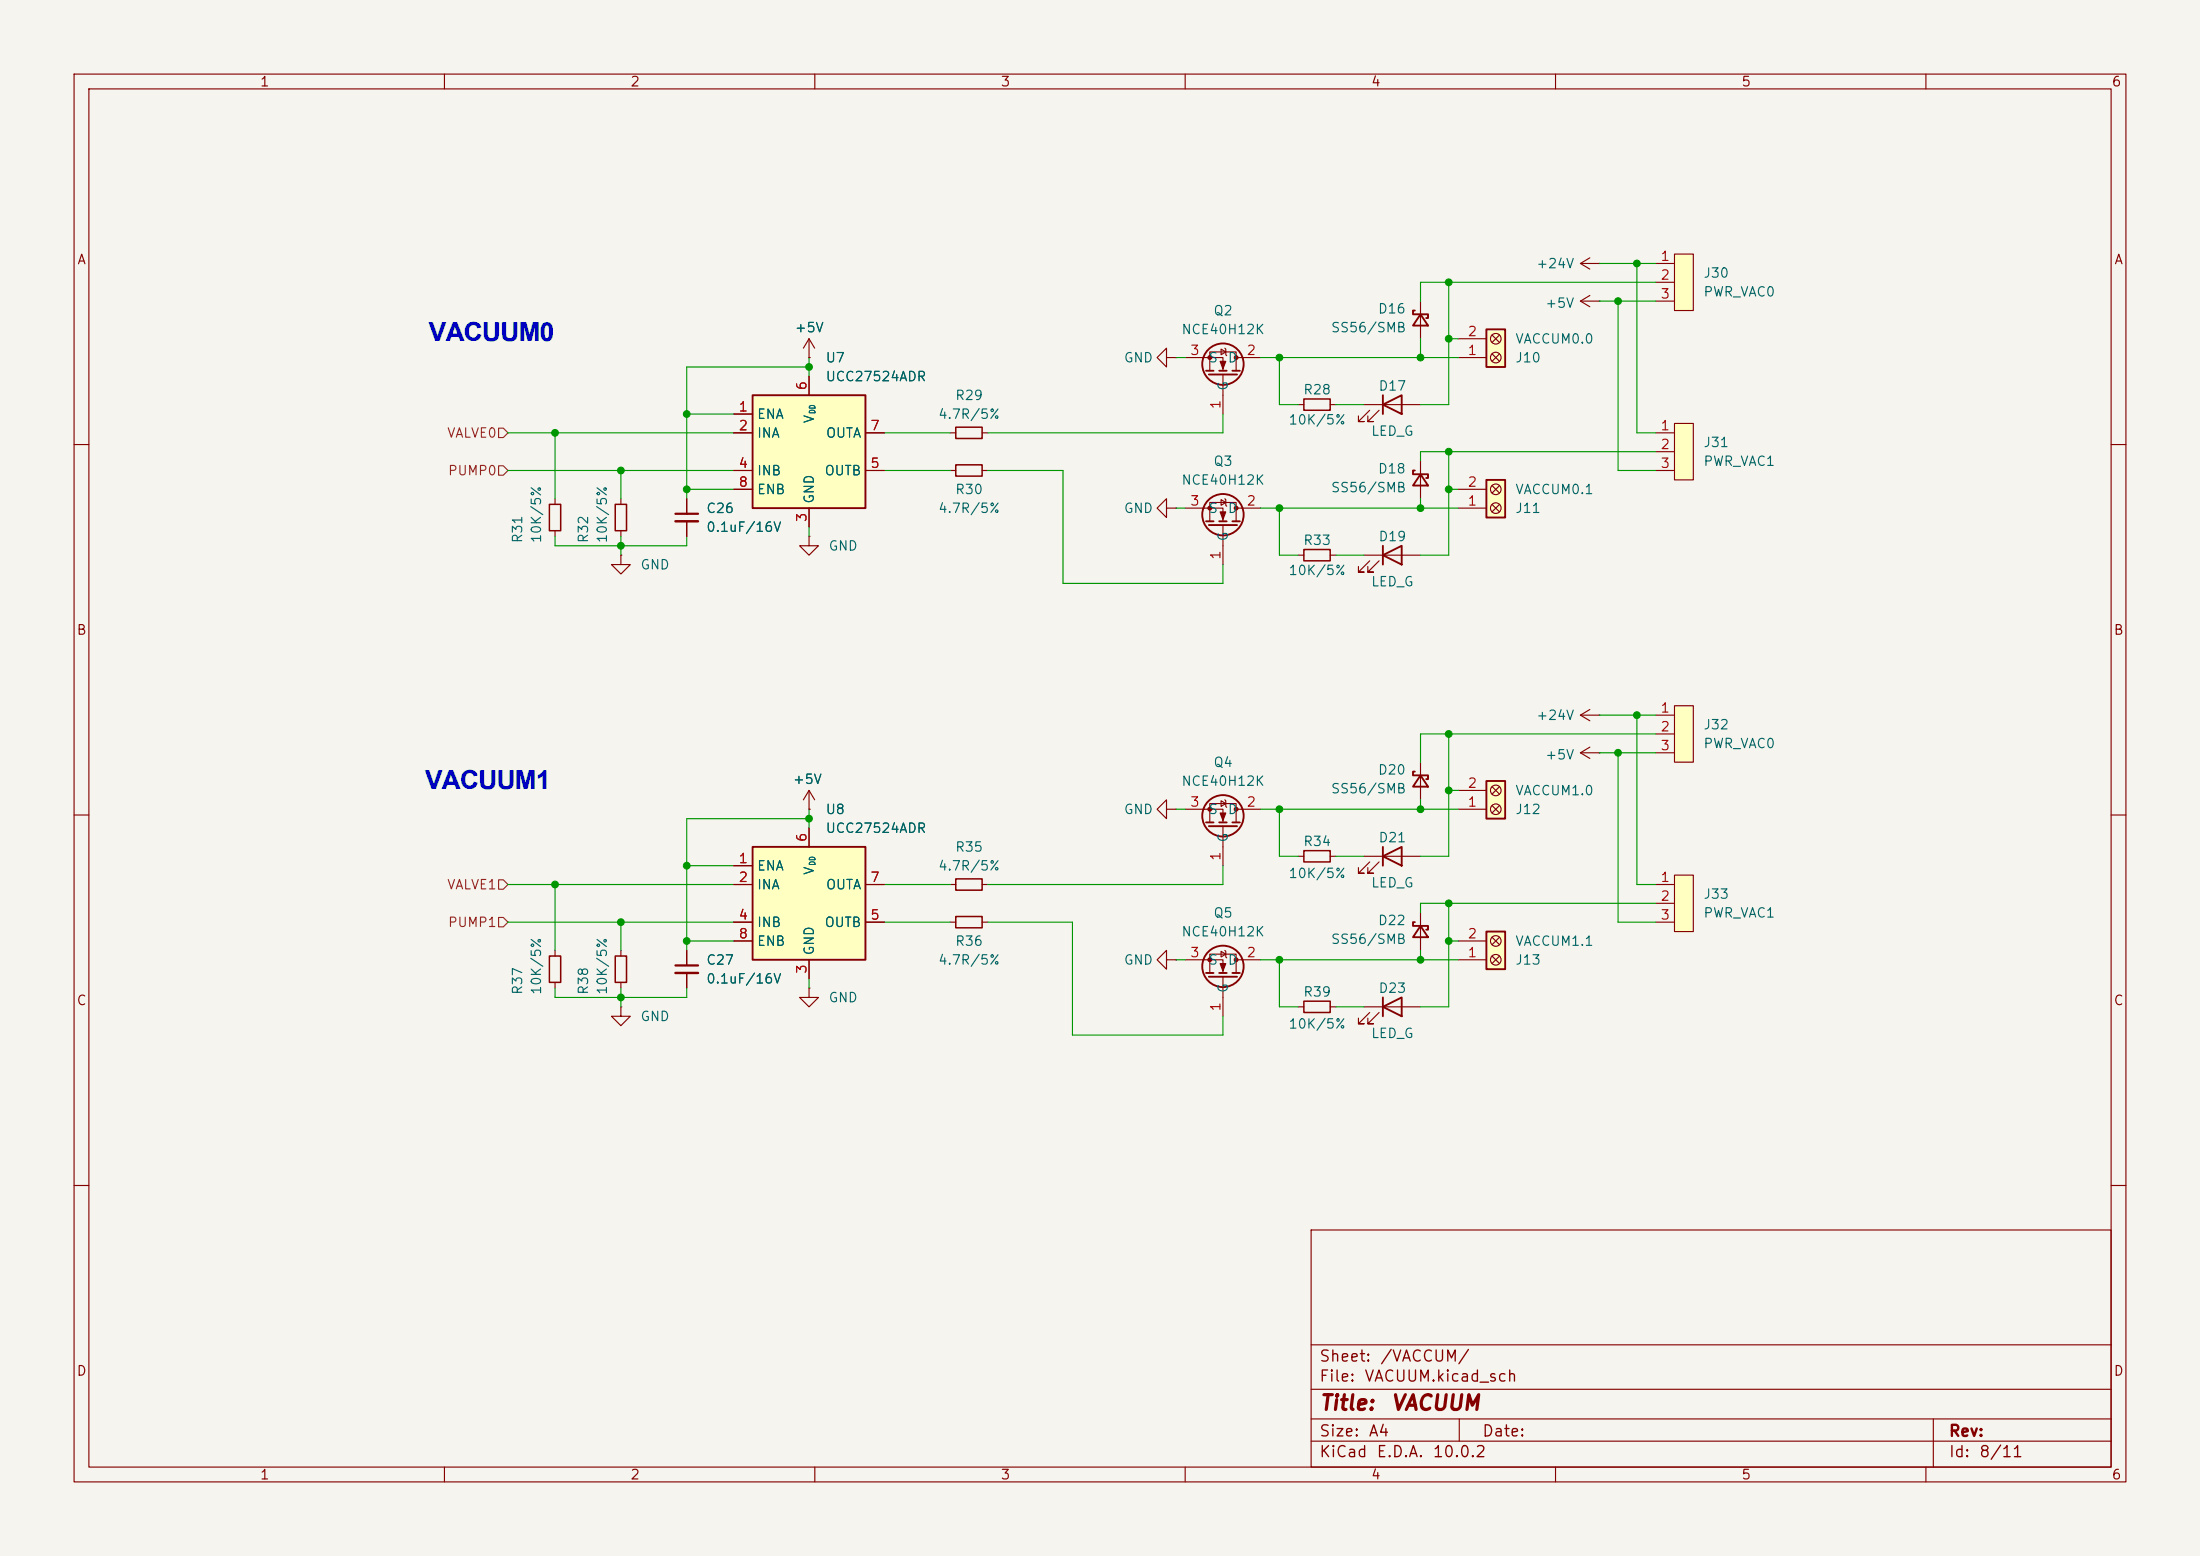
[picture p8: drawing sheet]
<svg xmlns="http://www.w3.org/2000/svg" width="297mm" height="210mm" viewBox="0 0 297 210" stroke-linecap="round" stroke-linejoin="round" font-family="sans-serif">
<path d="M0 0h297v210h-297z" fill="#f5f4ef" stroke="#f5f4ef" stroke-width=".14"/>
<g fill="none" stroke="#840000" stroke-width=".15">
<path d="M10 10h277v190h-277zM12 12h273v186h-273zM60 10v2M110 10v2M160 10v2M210 10v2M260 10v2M157.5 48.3v1.2l-1.3-1.2 1.3-1.3v1.3h1.2M158.7 48.3h.1M184.1 54.6h7.7M184.9 55.4l-1.5 1.5h.7h-.7v-.8M186.2 55.4l-1.5 1.5h.7h-.7v-.8"/>
<path d="M10 60h2M285 60h2M10 110h2M285 110h2M10 160h2M177 166h108v32h-108zM285 160h2M60 198v2M110 198v2M160 198v2M177 194.5h108M177 191.5h108"/>
<path d="M177 187.5h108M177 181.5h108M197 191.5v3M210 198v2M260 198v2M261 191.5v6.5"/>
</g>
<path d="M186.7 54.6l2.5-1.3v2.6zM186.7 53.3v2.6" fill="none" stroke="#840000" stroke-width=".25"/>
<path d="M101.6 114.3h15.2v15.2h-15.2z" fill="#ffffc2"/>
<path d="M101.6 114.3h15.2v15.2h-15.2z" fill="none" stroke="#840000" stroke-width=".25"/>
<path d="M99.1 116.8h2.5M99.1 119.4h2.5M109.2 111.8v2.5M116.8 119.4h2.6M99.1 124.5h2.5M99.1 127h2.5M109.2 129.5v2.6M116.8 124.5h2.6" fill="none" stroke="#840000" stroke-width=".15"/>
<path d="M101.6 53.3h15.2v15.3h-15.2z" fill="#ffffc2"/>
<g fill="none" stroke="#840000" stroke-width=".25">
<path d="M101.6 53.3h15.2v15.3h-15.2zM191 41.9h-.2v.5h2v.5h-.3M191.8 42.4l1 1.5h-2zM162.8 70.4h1M163.2 70.9h3.8M164.6 70.4h1M166.4 70.4h1M191 104.1h-.2v.5h2v.6h-.3M191.8 104.6l1 1.6h-2z"/>
<circle cx="165.1" cy="69.5" r="2.79"/>
</g>
<g fill="none" stroke="#840000" stroke-width=".15">
<path d="M99.1 55.9h2.5M99.1 58.4h2.5M109.2 50.8v2.5M116.8 58.4h2.6M175.3 54.6h.7M179.6 54.6h.7M191.8 40.6v5.1M83.8 74.9v1.3h-1.3l1.3 1.3 1.3-1.3h-1.3M83.8 74.9h.1M99.1 63.5h2.5M99.1 66h2.5M109.2 72.4v1.3h-1.3l1.3 1.2 1.3-1.2h-1.3"/>
<path d="M109.2 72.4h.1M109.2 68.6v2.5M116.8 63.5h2.6M157.5 68.6v1.3l-1.3-1.3 1.3-1.3v1.3h1.2M158.7 68.6h.1M160 68.6h5.1v1.8M163.3 70.4v-2.6h3.6v2.6M164.8 67.4l.7 .4-.7 .4zM165.1 70.9v5.3M165.4 67.3l.1 .1v.8l.1 .1M166.9 68.6h3.3M128.3 119.4h.7"/>
<path d="M132.6 119.4h.7M191.8 102.9v5.1M128.3 124.5h.7M132.6 124.5h.7"/>
</g>
<path d="M176 53.8h3.6v1.6h-3.6zM129 118.6h3.6v1.5h-3.6zM129 123.7h3.6v1.5h-3.6z" fill="none" stroke="#840000" stroke-width=".2"/>
<g fill="#840000" stroke="#840000" stroke-width=".15">
<path d="M164.7 69.1h.8l-.4 1z"/>
<circle cx="166.9" cy="68.6" r=".25"/>
<circle cx="163.3" cy="68.6" r=".25"/>
</g>
<path d="M226.1 118.1h2.5v7.6h-2.5z" fill="#ffffc2"/>
<path d="M92.7 67.3v2M92.7 70.4v2M223.5 119.4h2.6M226.1 118.1h2.5v7.6h-2.5zM223.5 121.9h2.6M223.5 124.5h2.6" fill="none" stroke="#840000" stroke-width=".15"/>
<path d="M91.2 69.3h3" fill="none" stroke="#840000" stroke-width=".3"/>
<path d="M91.2 70.4h3" fill="none" stroke="#840000" stroke-width=".33"/>
<path d="M226.1 95.3h2.5v7.6h-2.5z" fill="#ffffc2"/>
<g fill="none" stroke="#840000" stroke-width=".15">
<path d="M83.8 67.3v.8M83.8 71.6v.8M175.3 74.9h.7M179.6 74.9h.7M184.1 74.9h7.7M184.9 75.7l-1.5 1.5h.7h-.7v-.7M186.2 75.7l-1.5 1.5h.7h-.7v-.7M191.8 62.2v5.1M223.5 96.5h2.6M223.5 99.1h2.6M226.1 95.3h2.5v7.6h-2.5zM213.4 101.6h2.5"/>
<path d="M213.4 101.6l1.2 .8M214.6 100.8l-1.2 .8M215.9 101.6h.1M223.5 101.6h2.6"/>
</g>
<path d="M83.1 68.1h1.5v3.5h-1.5zM176 74.2h3.6v1.5h-3.6z" fill="none" stroke="#840000" stroke-width=".2"/>
<path d="M186.7 74.9l2.5-1.2v2.5zM186.7 73.7v2.5M191 63.5h-.2v.5h2v.5h-.3M191.8 64l1 1.5h-2z" fill="none" stroke="#840000" stroke-width=".25"/>
<path d="M200.7 125.7h2.5v5.1h-2.5z" fill="#ffffc2"/>
<g fill="none" stroke="#840000" stroke-width=".15">
<path d="M109.2 48.3h.1M109.2 45.7l.8 1.3M109.2 45.7l-.7 1.3M109.2 45.7v2.6M160 48.3h5.1v1.7M163.3 50v-2.5h3.6v2.5M164.8 47.1l.7 .4-.7 .4zM165.1 50.5v5.4M165.4 47l.1 .1v.8l.1 .1M166.9 48.3h3.3M74.9 67.3v.8M74.9 71.6v.8"/>
<path d="M213.4 96.5l1.2 .8M213.4 96.5h2.5M214.6 95.8l-1.2 .7M215.9 96.5h.1M175.3 115.6h.7M179.6 115.6h.7M196.8 129.5h3.9M196.8 127h3.9M201.4 129l1 1M201.4 126.5l1 1M202.4 129l-1 1M202.4 126.5l-1 1"/>
<circle cx="201.9" cy="129.5" r=".72"/>
<circle cx="201.9" cy="127" r=".72"/>
</g>
<g fill="none" stroke="#840000" stroke-width=".25">
<path d="M162.8 50h1M163.2 50.5h3.8M164.6 50h1M166.4 50h1M200.7 125.7h2.5v5.1h-2.5z"/>
<circle cx="165.1" cy="49.1" r="2.79"/>
</g>
<path d="M74.2 68.1h1.5v3.5h-1.5zM176 114.8h3.6v1.5h-3.6z" fill="none" stroke="#840000" stroke-width=".2"/>
<g fill="#840000" stroke="#840000" stroke-width=".15">
<path d="M164.7 48.8h.8l-.4 1z"/>
<circle cx="166.9" cy="48.3" r=".25"/>
<circle cx="163.3" cy="48.3" r=".25"/>
</g>
<path d="M200.7 105.4h2.5v5.1h-2.5z" fill="#ffffc2"/>
<g fill="none" stroke="#840000" stroke-width=".15">
<path d="M213.4 35.6l1.2 .7M213.4 35.6h2.5M214.6 34.8l-1.2 .8M215.9 35.6h.1M128.3 58.4h.7M132.6 58.4h.7M128.3 63.5h.7M132.6 63.5h.7M109.2 109.2h.1M109.2 106.7l.8 1.3M109.2 106.7l-.7 1.3M109.2 106.7v2.5"/>
<path d="M184.1 115.6h7.7M184.9 116.3l-1.5 1.6h.7h-.7v-.8M186.2 116.3l-1.5 1.6h.7h-.7v-.8M196.8 109.2h3.9M196.8 106.7h3.9M201.4 108.7l1 1M201.4 106.2l1 1M202.4 108.7l-1 1M202.4 106.2l-1 1M74.9 128.3v.7M74.9 132.6v.8M83.8 135.9v1.3h-1.3l1.3 1.2 1.3-1.2h-1.3"/>
<path d="M83.8 135.9h.1M83.8 128.3v.7M83.8 132.6v.8M92.7 128.3v2M92.7 131.3v2.1M109.2 133.4v1.2h-1.3l1.3 1.3 1.3-1.3h-1.3M109.2 133.4h.1"/>
<circle cx="201.9" cy="109.2" r=".72"/>
<circle cx="201.9" cy="106.7" r=".72"/>
</g>
<path d="M186.7 115.6l2.5-1.3v2.5zM186.7 114.3v2.5M200.7 105.4h2.5v5.1h-2.5z" fill="none" stroke="#840000" stroke-width=".25"/>
<path d="M129 57.7h3.6v1.5h-3.6zM129 62.7h3.6v1.6h-3.6zM74.2 129h1.5v3.6h-1.5zM83.1 129h1.5v3.6h-1.5z" fill="none" stroke="#840000" stroke-width=".2"/>
<path d="M91.2 130.3h3" fill="none" stroke="#840000" stroke-width=".3"/>
<path d="M91.2 131.3h3" fill="none" stroke="#840000" stroke-width=".33"/>
<path d="M200.7 64.8h2.5v5.1h-2.5z" fill="#ffffc2"/>
<g fill="none" stroke="#840000" stroke-width=".15">
<path d="M196.8 68.6h3.9M196.8 66h3.9M201.4 68.1l1 1M201.4 65.5l1 1M202.4 68.1l-1 1M202.4 65.5l-1 1"/>
<circle cx="201.9" cy="68.6" r=".72"/>
<circle cx="201.9" cy="66" r=".72"/>
</g>
<path d="M200.7 64.8h2.5v5.1h-2.5z" fill="none" stroke="#840000" stroke-width=".25"/>
<path d="M226.1 57.2h2.5v7.6h-2.5z" fill="#ffffc2"/>
<path d="M223.5 58.4h2.6M226.1 57.2h2.5v7.6h-2.5zM223.5 61h2.6M223.5 63.5h2.6" fill="none" stroke="#840000" stroke-width=".15"/>
<path d="M226.1 34.3h2.5v7.6h-2.5z" fill="#ffffc2"/>
<path d="M214.6 39.9l-1.2 .7M223.5 35.6h2.6M223.5 38.1h2.6M226.1 34.3h2.5v7.6h-2.5zM213.4 40.6h2.5M213.4 40.6l1.2 .8M215.9 40.6h.1M223.5 40.6h2.6" fill="none" stroke="#840000" stroke-width=".15"/>
<path d="M200.7 44.5h2.5v5h-2.5z" fill="#ffffc2"/>
<g fill="none" stroke="#840000" stroke-width=".15">
<path d="M99.1 55.9h2.5M99.1 58.4h2.5M109.2 48.3h.1M109.2 50.8v2.5M116.8 58.4h2.6M196.8 48.3h3.9M196.8 45.7h3.9M201.4 47.8l1 1M201.4 45.2l1 1M202.4 47.8l-1 1M202.4 45.2l-1 1M92.7 67.3v2"/>
<path d="M92.7 70.4v2M99.1 63.5h2.5M99.1 66h2.5M109.2 68.6v2.5M116.8 63.5h2.6M99.1 116.8h2.5M99.1 119.4h2.5M109.2 109.2h.1M109.2 111.8v2.5M116.8 119.4h2.6M157.5 109.2v1.3l-1.3-1.3 1.3-1.2v1.2h1.2M158.7 109.2h.1"/>
<path d="M160 109.2h5.1v1.8M163.3 111v-2.5h3.6v2.5M164.8 108.1l.7 .4-.7 .3zM165.1 111.5v5.3M165.4 108l.1 .1v.7l.1 .2M166.9 109.2h3.3M92.7 128.3v2M92.7 131.3v2.1M99.1 124.5h2.5M99.1 127h2.5M109.2 129.5v2.6M116.8 124.5h2.6"/>
<path d="M157.5 129.5v1.3l-1.3-1.3 1.3-1.2v1.2h1.2M158.7 129.5h.1M160 129.5h5.1v1.8M163.3 131.3v-2.5h3.6v2.5M164.8 128.4l.7 .4-.7 .4zM165.1 131.8v5.4M165.4 128.3l.1 .1v.8l.1 .1M166.9 129.5h3.3M175.3 135.9h.7M179.6 135.9h.7M184.1 135.9h7.7M184.9 136.7l-1.5 1.5h.7h-.7v-.8"/>
<path d="M186.2 136.7l-1.5 1.5h.7h-.7v-.8M191.8 123.2v5.1"/>
<circle cx="201.9" cy="48.3" r=".72"/>
<circle cx="201.9" cy="45.7" r=".72"/>
</g>
<g fill="none" stroke="#840000" stroke-width=".25">
<path d="M200.7 44.5h2.5v5h-2.5zM162.8 111h1M163.2 111.5h3.8M164.6 111h1M166.4 111h1M162.8 131.3h1M163.2 131.8h3.8M164.6 131.3h1M166.4 131.3h1M186.7 135.9l2.5-1.3v2.6zM186.7 134.6v2.6M191 124.5h-.2v.5h2v.5h-.3"/>
<path d="M191.8 125l1 1.5h-2z"/>
<circle cx="165.1" cy="110.1" r="2.79"/>
<circle cx="165.1" cy="130.4" r="2.79"/>
</g>
<g fill="#840000" stroke="#840000" stroke-width=".15">
<path d="M164.7 109.7h.8l-.4 1z"/>
<path d="M164.7 130h.8l-.4 1.1z"/>
<circle cx="166.9" cy="109.2" r=".25"/>
<circle cx="163.3" cy="109.2" r=".25"/>
<circle cx="166.9" cy="129.5" r=".25"/>
<circle cx="163.3" cy="129.5" r=".25"/>
</g>
<path d="M176 135.1h3.6v1.6h-3.6z" fill="none" stroke="#840000" stroke-width=".2"/>
<path d="M67.3 57.8h.6l.7 .6-.7 .7h-.6zM67.3 62.9h.6l.7 .6-.7 .6h-.6zM67.3 118.7h.6l.7 .7-.7 .6h-.6zM67.3 123.8h.6l.7 .7-.7 .6h-.6z" fill="none" stroke="#725600" stroke-width=".15"/>
<g fill="none" stroke="#009600" stroke-width=".15">
<path d="M195.6 38.1v16.5h-3.8M215.9 35.6h7.6M221 35.6v22.8h2.5M223.5 38.1h-31.7v2.5M68.6 58.4h30.5M74.9 58.4v8.9M92.7 55.9h6.4M109.2 49.5h-16.5v17.8M109.2 48.3v2.5M119.4 58.4h8.9M158.7 48.3h1.3M165.1 55.9v2.5h-31.8"/>
<path d="M170.2 48.3h26.6M172.7 48.3v6.3h2.6M180.3 54.6h3.8M191.8 45.7v2.6M195.6 45.7h1.2M215.9 40.6h7.6M218.4 40.6v22.9h5.1M68.6 63.5h30.5M74.9 72.4v1.3h17.8v-1.3M83.8 63.5v3.8M83.8 72.4v2.5M92.7 66h6.4"/>
<path d="M109.2 71.1v1.3M119.4 63.5h8.9M133.3 63.5h10.2v15.2h21.6v-2.5M158.7 68.6h1.3M170.2 68.6h26.6M172.7 68.6v6.3h2.6M180.3 74.9h3.8M191.8 67.3v1.3M195.6 66h1.2M195.6 61v13.9h-3.8M223.5 61h-31.7v1.2M195.6 99.1v16.5h-3.8"/>
<path d="M215.9 96.5h7.6M221 96.5v22.9h2.5M223.5 99.1h-31.7v3.8M68.6 119.4h30.5M74.9 119.4v8.9M92.7 116.8h6.4M109.2 110.5h-16.5v17.8M109.2 109.2v2.6M119.4 119.4h8.9M158.7 109.2h1.3M165.1 116.8v2.6h-31.8M170.2 109.2h26.6"/>
<path d="M172.7 109.2v6.4h2.6M180.3 115.6h3.8M191.8 108v1.2M195.6 106.7h1.2M215.9 101.6h7.6M218.4 101.6v22.9h5.1M68.6 124.5h30.5M74.9 133.4v1.2h17.8v-1.2M83.8 124.5v3.8M83.8 133.4v2.5M92.7 127h6.4M109.2 132.1v1.3"/>
<path d="M119.4 124.5h8.9M133.3 124.5h11.5v15.2h20.3v-2.5M158.7 129.5h1.3M170.2 129.5h26.6M172.7 129.5v6.4h2.6M180.3 135.9h3.8M191.8 128.3v1.2M195.6 121.9v14h-3.8M195.6 127h1.2M223.5 121.9h-31.7v1.3"/>
</g>
<g fill="#009600" stroke="#009600" stroke-width=".14">
<circle cx="172.7" cy="48.3" r=".46"/>
<circle cx="172.7" cy="68.6" r=".46"/>
<circle cx="191.8" cy="48.3" r=".46"/>
<circle cx="74.9" cy="58.4" r=".46"/>
<circle cx="92.7" cy="66" r=".46"/>
<circle cx="92.7" cy="55.9" r=".46"/>
<circle cx="83.8" cy="63.5" r=".46"/>
<circle cx="83.8" cy="73.7" r=".46"/>
<circle cx="109.2" cy="49.5" r=".46"/>
<circle cx="191.8" cy="109.2" r=".46"/>
<circle cx="195.6" cy="106.7" r=".46"/>
<circle cx="221" cy="96.5" r=".46"/>
<circle cx="218.4" cy="101.6" r=".46"/>
<circle cx="195.6" cy="121.9" r=".46"/>
<circle cx="195.6" cy="99.1" r=".46"/>
<circle cx="195.6" cy="127" r=".46"/>
<circle cx="74.9" cy="119.4" r=".46"/>
<circle cx="92.7" cy="127" r=".46"/>
<circle cx="109.2" cy="110.5" r=".46"/>
<circle cx="83.8" cy="134.6" r=".46"/>
<circle cx="92.7" cy="116.8" r=".46"/>
<circle cx="83.8" cy="124.5" r=".46"/>
<circle cx="195.6" cy="45.7" r=".46"/>
<circle cx="195.6" cy="38.1" r=".46"/>
<circle cx="191.8" cy="68.6" r=".46"/>
<circle cx="221" cy="35.6" r=".46"/>
<circle cx="218.4" cy="40.6" r=".46"/>
<circle cx="195.6" cy="66" r=".46"/>
<circle cx="195.6" cy="61" r=".46"/>
<circle cx="172.7" cy="129.5" r=".46"/>
<circle cx="191.8" cy="129.5" r=".46"/>
<circle cx="172.7" cy="109.2" r=".46"/>
</g>
<g font-size="3.5" fill="#0000c2">
<text x="57.9" y="46">VACUUM0</text>
<text x="57.4" y="106.5">VACUUM1</text>
</g>
<g font-size="2" fill="#840000">
<text x="178" y="190.8">Title:</text>
<text x="187.7" y="190.8">VACUUM</text>
</g>
<g font-size="1.5" fill="#840000">
<text x="178" y="184.2">Sheet:</text>
<text x="186.2" y="184.2">/VACCUM/</text>
<text x="178" y="186.9">File:</text>
<text x="184.1" y="186.9">VACUUM.kicad_sch</text>
<text x="178" y="197.1">KiCad</text>
<text x="178" y="194.3">Size:</text>
<text x="184.7" y="194.3">A4</text>
<text x="185.7" y="197.1">E.D.A.</text>
<text x="193.3" y="197.1">10.0.2</text>
<text x="200" y="194.3">Date:</text>
<text x="263" y="194.3">Rev:</text>
<text x="263" y="197.1">Id:</text>
<text x="267.1" y="197.1">8/11</text>
</g>
<g font-size="1.3" fill="#840000">
<text x="35" y="12">1</text>
<text x="85" y="12">2</text>
<text x="135" y="12">3</text>
<text x="185" y="12">4</text>
<text x="235" y="12">5</text>
<text x="285" y="12">6</text>
<text x="10.3" y="36">A</text>
<text x="285.3" y="36">A</text>
<text x="10.3" y="86">B</text>
<text x="285.3" y="86">B</text>
<text x="10.3" y="136">C</text>
<text x="285.3" y="136">C</text>
<text x="10.3" y="186">D</text>
<text x="285.3" y="186">D</text>
<text x="35" y="200">1</text>
<text x="85" y="200">2</text>
<text x="135" y="200">3</text>
<text x="185" y="200">4</text>
<text x="235" y="200">5</text>
<text x="285" y="200">6</text>
</g>
<g font-size="1.3" fill="#a90000">
<text x="224.1" y="35.5">1</text>
<text x="224.1" y="38.1">2</text>
<text x="224.1" y="40.6">3</text>
<text x="198" y="45.7">2</text>
<text x="109.2" y="52.8" transform="rotate(-90 109.2 52.8)">6</text>
<text x="160.6" y="48.2">3</text>
<text x="168.2" y="48.2">2</text>
<text x="198" y="48.2">1</text>
<text x="99.6" y="55.9">1</text>
<text x="99.6" y="58.4">2</text>
<text x="117.4" y="58.4">7</text>
<text x="165.1" y="55.3" transform="rotate(-90 165.1 55.3)">1</text>
<text x="224.1" y="58.4">1</text>
<text x="99.6" y="63.5">4</text>
<text x="117.4" y="63.5">5</text>
<text x="224.1" y="60.9">2</text>
<text x="224.1" y="63.5">3</text>
<text x="99.6" y="66">8</text>
<text x="109.2" y="70.6" transform="rotate(-90 109.2 70.6)">3</text>
<text x="160.6" y="68.6">3</text>
<text x="168.2" y="68.6">2</text>
<text x="198" y="68.6">1</text>
<text x="198" y="66">2</text>
<text x="165.1" y="75.6" transform="rotate(-90 165.1 75.6)">1</text>
<text x="224.1" y="96.5">1</text>
<text x="224.1" y="99">2</text>
<text x="224.1" y="101.6">3</text>
<text x="198" y="106.7">2</text>
<text x="109.2" y="113.7" transform="rotate(-90 109.2 113.7)">6</text>
<text x="160.6" y="109.2">3</text>
<text x="168.2" y="109.2">2</text>
<text x="198" y="109.2">1</text>
<text x="99.6" y="116.8">1</text>
<text x="99.6" y="119.4">2</text>
<text x="117.4" y="119.4">7</text>
<text x="165.1" y="116.3" transform="rotate(-90 165.1 116.3)">1</text>
<text x="224.1" y="119.4">1</text>
<text x="99.6" y="124.4">4</text>
<text x="117.4" y="124.4">5</text>
<text x="224.1" y="121.9">2</text>
<text x="224.1" y="124.4">3</text>
<text x="99.6" y="127">8</text>
<text x="109.2" y="131.5" transform="rotate(-90 109.2 131.5)">3</text>
<text x="160.6" y="129.5">3</text>
<text x="168.2" y="129.5">2</text>
<text x="198" y="129.5">1</text>
<text x="198" y="127">2</text>
<text x="165.1" y="136.6" transform="rotate(-90 165.1 136.6)">1</text>
</g>
<g font-size="1.3" fill="#006464">
<text x="207.3" y="36.5">+24V</text>
<text x="208.5" y="41.9">+5V</text>
<text x="229.9" y="40.3">PWR_VAC0</text>
<text x="229.9" y="37.8">J30</text>
<text x="107.2" y="45.2">+5V</text>
<text x="159.4" y="45.4">NCE40H12K</text>
<text x="163.7" y="42.9">Q2</text>
<text x="179.6" y="45.2">SS56/SMB</text>
<text x="185.9" y="42.6">D16</text>
<text x="204.5" y="46.7">VACCUM0.0</text>
<text x="111.4" y="49.2">U7</text>
<text x="111.4" y="51.8">UCC27524ADR</text>
<text x="151.6" y="49.2">GND</text>
<text x="163.1" y="49.2">S</text>
<text x="165.7" y="49.2">D</text>
<text x="166.1" y="52.8" transform="rotate(-90 166.1 52.8)">G</text>
<text x="175.9" y="53.5">R28</text>
<text x="186" y="53">D17</text>
<text x="204.5" y="49.2">J10</text>
<text x="102.1" y="56.9">ENA</text>
<text x="102.1" y="59.4">INA</text>
<text x="110.2" y="57.2" transform="rotate(-90 110.2 57.2)">V</text>
<text x="111.4" y="59.4">OUTA</text>
<text x="126.6" y="56.9">4.7R/5%</text>
<text x="128.9" y="54.3">R29</text>
<text x="173.9" y="57.6">10K/5%</text>
<text x="185" y="59.1">LED_G</text>
<text x="102.1" y="64.5">INB</text>
<text x="111.2" y="64.5">OUTB</text>
<text x="159.4" y="65.7">NCE40H12K</text>
<text x="163.7" y="63.2">Q3</text>
<text x="185.9" y="64.2">D18</text>
<text x="229.9" y="63.2">PWR_VAC1</text>
<text x="229.9" y="60.7">J31</text>
<text x="95.3" y="69.6">C26</text>
<text x="102.1" y="67">ENB</text>
<text x="110.2" y="68.1" transform="rotate(-90 110.2 68.1)">GND</text>
<text x="126.6" y="69.6">4.7R/5%</text>
<text x="128.9" y="67">R30</text>
<text x="151.6" y="69.6">GND</text>
<text x="163.1" y="69.6">S</text>
<text x="165.7" y="69.6">D</text>
<text x="179.6" y="66.8">SS56/SMB</text>
<text x="204.5" y="67">VACCUM0.1</text>
<text x="204.5" y="69.6">J11</text>
<text x="70.8" y="73.4" transform="rotate(-90 70.8 73.4)">R31</text>
<text x="73.4" y="73.4" transform="rotate(-90 73.4 73.4)">10K/5%</text>
<text x="79.7" y="73.4" transform="rotate(-90 79.7 73.4)">R32</text>
<text x="82.3" y="73.4" transform="rotate(-90 82.3 73.4)">10K/5%</text>
<text x="86.4" y="77.2">GND</text>
<text x="95.3" y="72.1">0.1uF/16V</text>
<text x="111.8" y="74.6">GND</text>
<text x="166.1" y="73.2" transform="rotate(-90 166.1 73.2)">G</text>
<text x="173.9" y="77.9">10K/5%</text>
<text x="175.9" y="73.9">R33</text>
<text x="186" y="73.4">D19</text>
<text x="185" y="79.5">LED_G</text>
<text x="207.3" y="97.5">+24V</text>
<text x="229.9" y="101.3">PWR_VAC0</text>
<text x="229.9" y="98.8">J32</text>
<text x="106.9" y="106.1">+5V</text>
<text x="159.4" y="106.4">NCE40H12K</text>
<text x="163.7" y="103.8">Q4</text>
<text x="179.6" y="107.4">SS56/SMB</text>
<text x="185.9" y="104.9">D20</text>
<text x="204.5" y="107.7">VACCUM1.0</text>
<text x="208.5" y="102.8">+5V</text>
<text x="111.4" y="110.2">U8</text>
<text x="111.4" y="112.7">UCC27524ADR</text>
<text x="151.6" y="110.2">GND</text>
<text x="163.1" y="110.2">S</text>
<text x="165.7" y="110.2">D</text>
<text x="166.1" y="113.8" transform="rotate(-90 166.1 113.8)">G</text>
<text x="204.5" y="110.2">J12</text>
<text x="102.1" y="117.8">ENA</text>
<text x="110.2" y="118.2" transform="rotate(-90 110.2 118.2)">V</text>
<text x="126.6" y="117.8">4.7R/5%</text>
<text x="128.9" y="115.3">R35</text>
<text x="173.9" y="118.8">10K/5%</text>
<text x="175.9" y="114.5">R34</text>
<text x="186" y="114">D21</text>
<text x="102.1" y="120.4">INA</text>
<text x="102.1" y="125.4">INB</text>
<text x="111.2" y="125.4">OUTB</text>
<text x="111.4" y="120.4">OUTA</text>
<text x="163.7" y="124.2">Q5</text>
<text x="185" y="120.1">LED_G</text>
<text x="185.9" y="125.2">D22</text>
<text x="229.9" y="124.2">PWR_VAC1</text>
<text x="229.9" y="121.6">J33</text>
<text x="95.3" y="130.5">C27</text>
<text x="102.1" y="128">ENB</text>
<text x="110.2" y="129" transform="rotate(-90 110.2 129)">GND</text>
<text x="126.6" y="130.5">4.7R/5%</text>
<text x="128.9" y="128">R36</text>
<text x="151.6" y="130.5">GND</text>
<text x="159.4" y="126.7">NCE40H12K</text>
<text x="163.1" y="130.5">S</text>
<text x="165.7" y="130.5">D</text>
<text x="179.6" y="127.7">SS56/SMB</text>
<text x="204.5" y="128">VACCUM1.1</text>
<text x="204.5" y="130.5">J13</text>
<text x="70.8" y="134.4" transform="rotate(-90 70.8 134.4)">R37</text>
<text x="73.4" y="134.4" transform="rotate(-90 73.4 134.4)">10K/5%</text>
<text x="79.7" y="134.4" transform="rotate(-90 79.7 134.4)">R38</text>
<text x="82.3" y="134.4" transform="rotate(-90 82.3 134.4)">10K/5%</text>
<text x="95.3" y="133.1">0.1uF/16V</text>
<text x="111.8" y="135.6">GND</text>
<text x="166.1" y="134.1" transform="rotate(-90 166.1 134.1)">G</text>
<text x="175.9" y="134.8">R39</text>
<text x="186" y="134.3">D23</text>
<text x="86.4" y="138.1">GND</text>
<text x="173.9" y="139.1">10K/5%</text>
<text x="185" y="140.4">LED_G</text>
</g>
<g font-size="1.3" fill="#725600">
<text x="60.3" y="59.4">VALVE0</text>
<text x="60.4" y="64.5">PUMP0</text>
<text x="60.3" y="120.4">VALVE1</text>
<text x="60.4" y="125.4">PUMP1</text>
</g>
<g font-size=".8" fill="#006464">
<text x="110.2" y="55.9" transform="rotate(-90 110.2 55.9)">DD</text>
<text x="110.2" y="116.9" transform="rotate(-90 110.2 116.9)">DD</text>
</g>
</svg>
